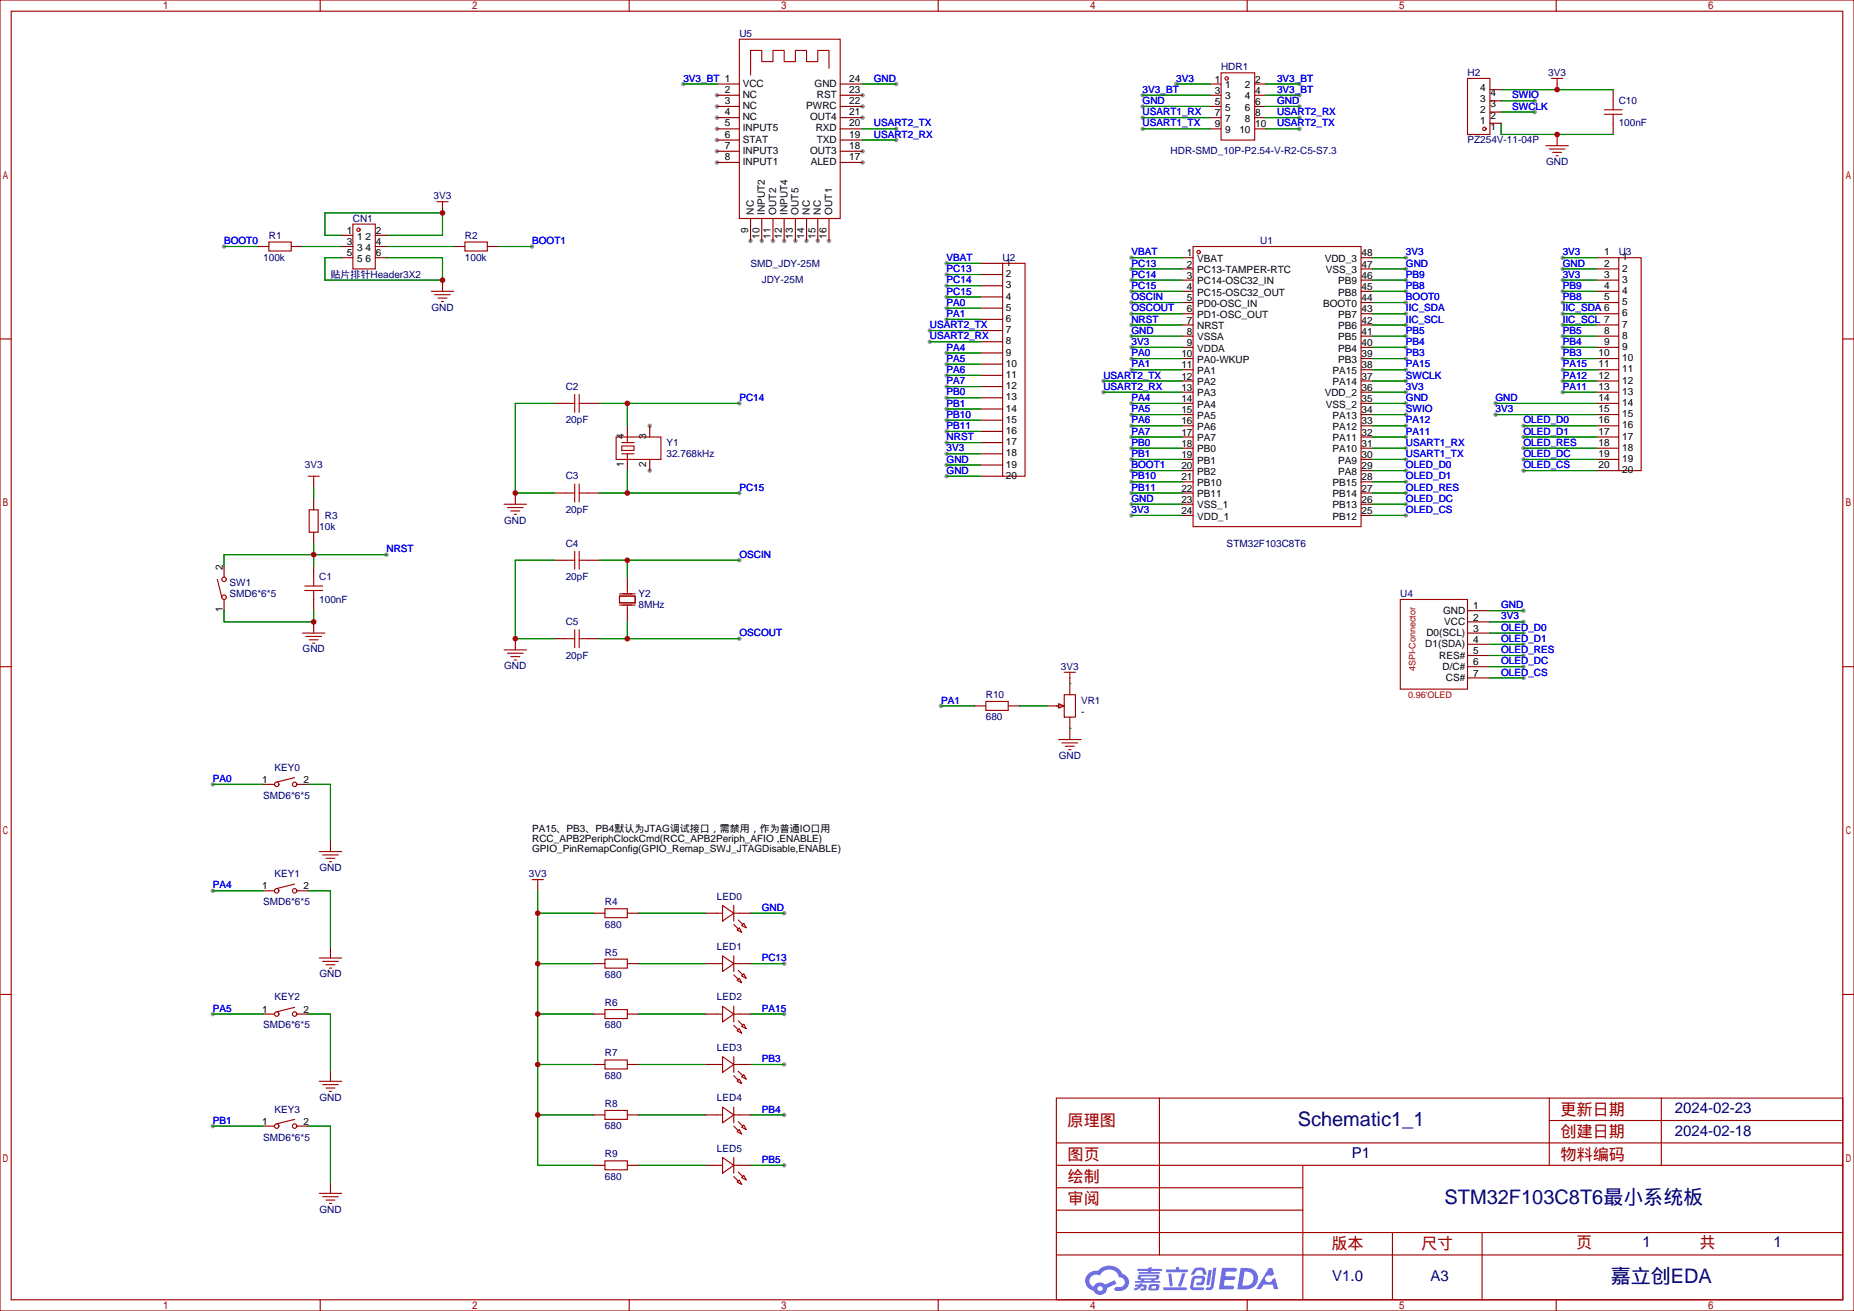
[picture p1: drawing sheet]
<svg xmlns="http://www.w3.org/2000/svg" width="584mm" height="413mm" viewBox="0 0 584 413" stroke-linecap="round" stroke-linejoin="round" font-family="sans-serif">
<g fill="#999">
<circle cx="347.5" cy="123.5" r=".71"/>
<circle cx="356.3" cy="127" r=".71"/>
<circle cx="356.3" cy="130.5" r=".71"/>
<circle cx="356.3" cy="134.1" r=".71"/>
<circle cx="356.3" cy="137.6" r=".71"/>
<circle cx="356.3" cy="141.1" r=".71"/>
<circle cx="356.3" cy="144.6" r=".71"/>
<circle cx="356.3" cy="148.2" r=".71"/>
<circle cx="356.3" cy="151.7" r=".71"/>
<circle cx="356.3" cy="155.2" r=".71"/>
<circle cx="356.3" cy="158.7" r=".71"/>
<circle cx="356.3" cy="162.3" r=".71"/>
<circle cx="442.7" cy="162.3" r=".71"/>
<circle cx="442.7" cy="158.7" r=".71"/>
<circle cx="442.7" cy="155.2" r=".71"/>
<circle cx="442.7" cy="151.7" r=".71"/>
<circle cx="442.7" cy="148.2" r=".71"/>
<circle cx="442.7" cy="144.6" r=".71"/>
<circle cx="442.7" cy="141.1" r=".71"/>
<circle cx="442.7" cy="137.6" r=".71"/>
<circle cx="442.7" cy="134.1" r=".71"/>
<circle cx="442.7" cy="130.5" r=".71"/>
<circle cx="442.7" cy="127" r=".71"/>
<circle cx="442.7" cy="123.5" r=".71"/>
<circle cx="442.7" cy="119.9" r=".71"/>
<circle cx="442.7" cy="116.4" r=".71"/>
<circle cx="442.7" cy="112.9" r=".71"/>
<circle cx="442.7" cy="109.4" r=".71"/>
<circle cx="442.7" cy="105.8" r=".71"/>
<circle cx="442.7" cy="102.3" r=".71"/>
<circle cx="442.7" cy="98.8" r=".71"/>
<circle cx="442.7" cy="95.2" r=".71"/>
<circle cx="442.7" cy="91.7" r=".71"/>
<circle cx="442.7" cy="88.2" r=".71"/>
<circle cx="442.7" cy="84.7" r=".71"/>
<circle cx="442.7" cy="81.1" r=".71"/>
<circle cx="298.1" cy="82.9" r=".71"/>
<circle cx="298.1" cy="86.4" r=".71"/>
<circle cx="298.1" cy="90" r=".71"/>
<circle cx="298.1" cy="93.5" r=".71"/>
<circle cx="298.1" cy="97" r=".71"/>
<circle cx="298.1" cy="100.5" r=".71"/>
<circle cx="292.8" cy="104.1" r=".71"/>
<circle cx="292.8" cy="107.6" r=".71"/>
<circle cx="298.1" cy="111.1" r=".71"/>
<circle cx="298.1" cy="114.7" r=".71"/>
<circle cx="298.1" cy="118.2" r=".71"/>
<circle cx="298.1" cy="121.7" r=".71"/>
<circle cx="356.3" cy="81.1" r=".71"/>
<circle cx="356.3" cy="84.7" r=".71"/>
<circle cx="356.3" cy="88.2" r=".71"/>
<circle cx="356.3" cy="91.7" r=".71"/>
<circle cx="356.3" cy="95.2" r=".71"/>
<circle cx="356.3" cy="98.8" r=".71"/>
<circle cx="356.3" cy="102.3" r=".71"/>
<circle cx="356.3" cy="105.8" r=".71"/>
<circle cx="356.3" cy="109.4" r=".71"/>
<circle cx="356.3" cy="112.9" r=".71"/>
<circle cx="356.3" cy="116.4" r=".71"/>
<circle cx="347.5" cy="119.9" r=".71"/>
<circle cx="298.1" cy="125.2" r=".71"/>
<circle cx="298.1" cy="128.8" r=".71"/>
<circle cx="298.1" cy="132.3" r=".71"/>
<circle cx="298.1" cy="135.8" r=".71"/>
<circle cx="298.1" cy="139.3" r=".71"/>
<circle cx="298.1" cy="142.9" r=".71"/>
<circle cx="298.1" cy="146.4" r=".71"/>
<circle cx="298.1" cy="149.9" r=".71"/>
<circle cx="492.1" cy="81.1" r=".71"/>
<circle cx="492.1" cy="84.7" r=".71"/>
<circle cx="492.1" cy="88.2" r=".71"/>
<circle cx="492.1" cy="91.7" r=".71"/>
<circle cx="492.1" cy="95.2" r=".71"/>
<circle cx="492.1" cy="98.8" r=".71"/>
<circle cx="492.1" cy="102.3" r=".71"/>
<circle cx="492.1" cy="105.8" r=".71"/>
<circle cx="492.1" cy="109.4" r=".71"/>
<circle cx="492.1" cy="112.9" r=".71"/>
<circle cx="492.1" cy="116.4" r=".71"/>
<circle cx="492.1" cy="119.9" r=".71"/>
<circle cx="492.1" cy="123.5" r=".71"/>
<circle cx="471" cy="127" r=".71"/>
<circle cx="471" cy="130.5" r=".71"/>
<circle cx="479.8" cy="134.1" r=".71"/>
<circle cx="479.8" cy="137.6" r=".71"/>
<circle cx="479.8" cy="141.1" r=".71"/>
<circle cx="479.8" cy="144.6" r=".71"/>
<circle cx="479.8" cy="148.2" r=".71"/>
<circle cx="167.6" cy="77.6" r=".71"/>
<circle cx="70.6" cy="77.6" r=".71"/>
<circle cx="121.7" cy="174.6" r=".71"/>
<circle cx="246.9" cy="287.5" r=".71"/>
<circle cx="246.9" cy="303.4" r=".71"/>
<circle cx="232.8" cy="127" r=".71"/>
<circle cx="232.8" cy="155.2" r=".71"/>
<circle cx="232.8" cy="176.4" r=".71"/>
<circle cx="232.8" cy="201.1" r=".71"/>
<circle cx="246.9" cy="319.3" r=".71"/>
<circle cx="246.9" cy="335.1" r=".71"/>
<circle cx="246.9" cy="351" r=".71"/>
<circle cx="246.9" cy="366.9" r=".71"/>
<circle cx="67" cy="246.9" r=".71"/>
<circle cx="67" cy="280.5" r=".71"/>
<circle cx="67" cy="319.3" r=".71"/>
<circle cx="67" cy="354.5" r=".71"/>
<circle cx="479.8" cy="213.4" r=".71"/>
<circle cx="479.8" cy="209.9" r=".71"/>
<circle cx="479.8" cy="206.4" r=".71"/>
<circle cx="479.8" cy="202.8" r=".71"/>
<circle cx="479.8" cy="199.3" r=".71"/>
<circle cx="479.8" cy="195.8" r=".71"/>
<circle cx="479.8" cy="192.3" r=".71"/>
<circle cx="483.3" cy="31.7" r=".71"/>
<circle cx="483.3" cy="35.3" r=".71"/>
<circle cx="215.2" cy="26.5" r=".71"/>
<circle cx="282.2" cy="26.5" r=".71"/>
<circle cx="282.2" cy="40.6" r=".71"/>
<circle cx="282.2" cy="44.1" r=".71"/>
<circle cx="359.8" cy="30" r=".71"/>
<circle cx="359.8" cy="33.5" r=".71"/>
<circle cx="359.8" cy="37" r=".71"/>
<circle cx="359.8" cy="40.6" r=".71"/>
<circle cx="409.2" cy="40.6" r=".71"/>
<circle cx="409.2" cy="37" r=".71"/>
<circle cx="409.2" cy="33.5" r=".71"/>
<circle cx="409.2" cy="30" r=".71"/>
<circle cx="370.4" cy="26.5" r=".71"/>
<circle cx="409.2" cy="26.5" r=".71"/>
<circle cx="296.3" cy="222.2" r=".71"/>
<circle cx="204.6" cy="148.2" r=".71"/>
<circle cx="204.6" cy="134.1" r=".71"/>
<circle cx="225.8" cy="30" r=".71"/>
<circle cx="225.8" cy="33.5" r=".71"/>
<circle cx="225.8" cy="37" r=".71"/>
<circle cx="225.8" cy="40.6" r=".71"/>
<circle cx="225.8" cy="44.1" r=".71"/>
<circle cx="225.8" cy="47.6" r=".71"/>
<circle cx="225.8" cy="51.2" r=".71"/>
<circle cx="236.4" cy="75.8" r=".71"/>
<circle cx="239.9" cy="75.8" r=".71"/>
<circle cx="243.4" cy="75.8" r=".71"/>
<circle cx="246.9" cy="75.8" r=".71"/>
<circle cx="250.5" cy="75.8" r=".71"/>
<circle cx="254" cy="75.8" r=".71"/>
<circle cx="257.5" cy="75.8" r=".71"/>
<circle cx="261.1" cy="75.8" r=".71"/>
<circle cx="271.6" cy="51.2" r=".71"/>
<circle cx="271.6" cy="47.6" r=".71"/>
<circle cx="271.6" cy="37" r=".71"/>
<circle cx="271.6" cy="33.5" r=".71"/>
<circle cx="271.6" cy="30" r=".71"/>
</g>
<g fill="none" stroke="#a10000" stroke-width=".35">
<path d="M0 0h583.8v412.7h-583.8zM3.5 3.5h576.8v405.7h-576.8zM100.8 0v3.5M198.1 0v3.5M295.5 0v3.5M392.8 0v3.5M490.1 0v3.5M0 106.7h3.5M580.3 106.7h3.5M0 209.9h3.5M580.3 209.9h3.5M0 313.1h3.5"/>
<path d="M580.3 313.1h3.5M332.7 345.7h247.6v63.5h-247.6zM332.7 359.8h247.6M365.1 345.7v49.4M487.9 345.7v21.2M487.9 352.8h92.4M523.2 345.7v21.2M332.7 373.9h77.6M332.7 366.9h247.6M410.3 366.9v42.3M332.7 395.1h247.6M332.7 388.1h247.6"/>
<path d="M332.7 381h77.6M438.5 388.1v21.1M466.7 388.1v21.1M100.8 409.2v3.5M198.1 409.2v3.5M295.5 409.2v3.5M392.8 409.2v3.5M490.1 409.2v3.5"/>
</g>
<g fill="#5487ff">
<path d="M384.8 399.2h3.8a.65 .65 0 0 1 .9 .6 .65 .65 0 0 1-.8 .6h-2.6l-.2 1.4h2.6a.63 .63 0 0 1 .5 .8 .63 .63 0 0 1-.9 .4h-2.4l-.3 1.8a4.2 4.2 0 0 1 3.2 .3v.5l-.6 .3h-4.2z"/>
<path d="M399.5 399.2h1.2l.5 2-1 .5a1.17 1.17 0 0 0-1.7 .4 1.17 1.17 0 0 0 .5 1.6 1.17 1.17 0 0 0 1.6-.7l.1-.3 .8-.4 1 3.6h-1.3l-.4-1.4h-2.9l-.8 1.4h-1.5z"/>
<path d="M380.6 399.8h1l-.7 4.5a.5 .5 0 0 1-.5 .4 .5 .5 0 0 1-.5-.5z"/>
<path d="M382.1 399.1h1l-.9 6a1.56 1.56 0 0 1-2.5 .8l.3-.5 1-.1 .2-.3z"/>
<path d="M376.1 399.5l.8-.4h1.5a1.07 1.07 0 0 1 1.2 .7l.4 1.3-.3 .3h-.7l-.4-1.3-.3-.2-1.4 .1-.9 1.4-.9-.1z"/>
<path d="M375.5 402.1l.7-.4 2.4-.1a1 1 0 0 1 .8 1.6 1.23 1.23 0 0 1-1.4 1.4h-.9a.45 .45 0 0 1-.4-.4 .45 .45 0 0 1 .5-.4l1-.1 .3-1.2-2.2 .1-.5 2.6 3 .1a.45 .45 0 0 1 .4 .5 .45 .45 0 0 1-.5 .4h-2.9a1 1 0 0 1-1-1.2z"/>
<path d="M366.4 405.3h7a.45 .45 0 0 1 .4 .5 .45 .45 0 0 1-.5 .4h-6.8l-.2-.2z"/>
<path d="M372.3 400.9h1l-.4 1.2a4.2 4.2 0 0 1-1.4 3l-.5-.4z"/>
<path d="M367.9 400.9h1l.4 3.6a.48 .48 0 0 1-.4 .5 .48 .48 0 0 1-.6-.3z"/>
<path d="M367.2 399.7h3l.4-.8h.7l-.1 .8h2.5a.45 .45 0 0 1 .4 .5 .45 .45 0 0 1-.5 .4h-6.2l-.2-.2z"/>
<path d="M357.5 404.4h1.3l.1-.3h.9l-.1 .3h1.1a1.1 1.1 0 0 1 .2 1.2 1.1 1.1 0 0 1-.9 .7h-1v-.6l1-.1v-.5a.95 .95 0 0 0-1.3 .6l-1.5 .6-.3-.6 1.4-.6h-1z"/>
<path d="M358.2 399.5h3.4l.1-.5h1l-.1 .5h3.1l.3 .4-.3 .2h-3.1l-.1 .4h2.7l.1 .3-.3 .3h-6.3l-.1-.6h2.8l.1-.4h-3.1l-.2-.2z"/>
<path d="M390.7 399.2l-1 6.7h2.3a3.5 3.5 0 0 0 4.2-3.4 3.5 3.5 0 0 0-4.3-3.3zM391.9 400.4a2.24 2.24 0 0 1 2.8 2 2.24 2.24 0 0 1-2.5 2.3l-1 .1z"/>
<path d="M358.6 401.5a.79 .79 0 0 0-.4 1 .79 .79 0 0 0 1 .4l.1 .4h-1.8v.5l7.6 .1 .3-.3-.3-.3h-1.6l.2-.3a1.14 1.14 0 0 0 1.1-.3 1.14 1.14 0 0 0 .2-1.2l-5.9-.2zM359.3 401.9l4.8 .1-.3 .4h-4.4zM360.3 402.9h2.3l-.2 .4h-2z"/>
<path d="M362 404.4l-.4 1.6 .3 .3 2.6-.1 .4-.3 .2-1a.52 .52 0 0 0-.6-.6zM362.7 405h1.3v.6l-1.3 .1z"/>
<path d="M342.8 401a3.1 3.1 0 0 0-.9 3.2 3.1 3.1 0 0 0 2.5 2.2 2.2 2.2 0 0 0 2.4 1.3 2.2 2.2 0 0 0 1.8-2.1l3-1.5-.6-1.1-2.9 1.4a2.29 2.29 0 0 0-3.7 .7 2.03 2.03 0 0 1-1-2.9 2.03 2.03 0 0 1 3-.6 3.2 3.2 0 0 1 3.2-1.9 3.2 3.2 0 0 1 2.8 2.4 1.55 1.55 0 0 1 1.8 1.5 1.55 1.55 0 0 1-1.5 1.6h-1a.63 .63 0 0 0-.8 .5 .63 .63 0 0 0 .6 .8h1.2a2.75 2.75 0 0 0 2.8-2.4 2.75 2.75 0 0 0-2-3.1 4.8 4.8 0 0 0-7.9-.9 3.7 3.7 0 0 0-2.8 .9zM345.7 405.8a.8 .8 0 0 1 1.6 0 .8 .8 0 0 1-1.6 0z"/>
</g>
<g fill="none" stroke="#a10000" stroke-width=".35">
<path d="M84.7 76.2h7v2.8h-7zM111.1 70.6h7.1v14.1h-7.1zM137.6 63.5h3.5M139.3 63.5v1.8M146.4 76.2h7.1v2.8h-7.1zM375.7 77.6h52.9v88.2h-52.9zM135.8 91.7h7.1M136.9 92.8h4.9M137.9 93.8h2.9M139 94.9h.7M315.7 82.9h7.1v67h-7.1zM509.8 81.1h7v67.1h-7z"/>
<path d="M178.2 127h2.8M181 124.2v5.6M182.4 127h2.8M182.4 124.2v5.6M194 137.6h14.1v7h-14.1zM195.8 139.3h3.9M197.6 137.6v1.7M97 149.9h3.5M98.8 149.9v1.8M158.7 158.7h7.1M159.8 159.8h4.9M178.2 155.2h2.8"/>
<path d="M181 152.4v5.6M182.4 152.4v5.6M182.4 155.2h2.8M195.8 140.4h3.9v1.4h-3.9zM195.8 142.9h3.9M197.6 142.9v1.7M97.4 160.5h2.8v7.1h-2.8zM160.9 160.9h2.8M161.9 161.9h.7M178.2 176.4h2.8M181 173.6v5.6M182.4 173.6v5.6"/>
<path d="M182.4 176.4h2.8M68.4 182.4l1.4 5.6M95.2 199.3h7.1M96 185.9h5.6M96 184.5h5.6M98.8 181.7v2.8M98.8 185.9v2.8M181 198.3v5.6M182.4 198.3v5.6M195.1 187.7h4.9v2.1h-4.9zM195.1 187h4.9M195.1 190.5h4.9"/>
<path d="M197.6 185.2v1.4M197.6 190.9v1.4M96.3 200.4h4.9M97.4 201.4h2.8M98.4 202.5h.7M158.7 204.6h7.1M159.8 205.7h4.9M160.9 206.7h2.8M161.9 207.8h.7M178.2 201.1h2.8M182.4 201.1h2.8M335.1 218.7h3.6v7.1h-3.6z"/>
<path d="M335.1 211.7h3.6M336.9 211.7v1.7M332.7 222.2h1.7M333.4 221.5l1.7 .7-1.7 .8zM92.8 244.8l-5.7 1.4M92.8 278.3l-5.7 1.5M100.5 268.1h7.1M101.6 269.2h4.9M102.7 270.2h2.8M103.7 271.3h.7M167.6 276.9h3.5M169.3 276.9v1.8"/>
<path d="M190.5 286.1h7.1v2.8h-7.1zM225.8 287.5h1.7M227.5 285l3.6 2.5-3.6 2.5zM231.1 285v5M231.1 287.5h1.7M231.1 291l1.4 1.5M232.1 292.8l.7-.7 .7 1.4zM232.5 289.6l1.4 1.4M233.5 291.4l.7-.7 .7 1.4zM92.8 317.1l-5.7 1.5M100.5 301.6h7.1M101.6 302.7h4.9"/>
<path d="M102.7 303.7h2.8M103.7 304.8h.7M190.5 302h7.1v2.8h-7.1zM190.5 317.9h7.1v2.8h-7.1zM225.8 303.4h1.7M225.8 319.3h1.7M227.5 300.9l3.6 2.5-3.6 2.5zM227.5 316.8l3.6 2.5-3.6 2.4zM231.1 300.9v5M231.1 316.8v4.9M231.1 303.4h1.7M231.1 306.9l1.4 1.4"/>
<path d="M231.1 319.3h1.7M232.1 308.7l.7-.7 .7 1.4zM232.5 305.5l1.4 1.4M233.5 307.3l.7-.7 .7 1.4zM190.5 333.7h7.1v2.8h-7.1zM225.8 335.1h1.7M227.5 332.7l3.6 2.4-3.6 2.5zM231.1 332.7v4.9M231.1 322.8l1.4 1.4M231.1 335.1h1.7M231.1 338.7l1.4 1.4M232.1 324.6l.7-.8 .7 1.5z"/>
<path d="M232.5 321.4l1.4 1.4M232.5 337.3l1.4 1.4M233.5 323.1l.7-.7 .7 1.4zM233.5 339l.7-.7 .7 1.4zM92.8 352.4l-5.7 1.4M100.5 340.4h7.1M101.6 341.5h4.9M102.7 342.5h2.8M103.7 343.6h.7M190.5 349.6h7.1v2.8h-7.1zM225.8 351h1.7M227.5 348.5l3.6 2.5-3.6 2.5z"/>
<path d="M231.1 348.5v5M231.1 351h1.7M231.1 354.5l1.4 1.5M232.1 340.4l.7-.7 .7 1.4zM232.1 356.3l.7-.7 .7 1.4zM232.5 353.1l1.4 1.4M233.5 354.9l.7-.7 .7 1.4zM100.5 375.7h7.1M101.6 376.8h4.9M102.7 377.8h2.8M103.7 378.9h.7M190.5 365.5h7.1v2.8h-7.1z"/>
<path d="M225.8 366.9h1.7M227.5 364.4l3.6 2.5-3.6 2.5zM231.1 364.4v5M231.1 366.9h1.7M231.1 370.4l1.4 1.4M232.1 372.2l.7-.7 .7 1.4zM232.5 369l1.4 1.4M234.2 370.1l.7 1.4-1.4-.7z"/>
<circle cx="112.9" cy="72.3" r=".53"/>
<circle cx="377.5" cy="79.4" r=".53"/>
<circle cx="70.6" cy="182.4" r=".71"/>
<circle cx="70.6" cy="188" r=".71"/>
<circle cx="87.1" cy="246.9" r=".71"/>
<circle cx="92.8" cy="246.9" r=".71"/>
<circle cx="87.1" cy="280.5" r=".71"/>
<circle cx="92.8" cy="280.5" r=".71"/>
<circle cx="87.1" cy="319.3" r=".71"/>
<circle cx="92.8" cy="319.3" r=".71"/>
<circle cx="87.1" cy="354.5" r=".71"/>
<circle cx="92.8" cy="354.5" r=".71"/>
</g>
<g fill="none" stroke="#870000" stroke-width=".35">
<path d="M81.1 77.6h3.6M91.7 77.6h3.5M107.6 77.6h3.5M107.6 74.1h3.5M118.2 77.6h3.5M118.2 74.1h3.5M139.3 65.3v1.7M142.9 77.6h3.5M153.5 77.6h3.5M107.6 81.1h3.5M118.2 81.1h3.5M139.3 88.2v3.5"/>
<path d="M308.7 82.9h7M308.7 86.4h7M308.7 90h7M308.7 93.5h7M308.7 97h7M372.2 81.1h3.5M372.2 84.7h3.5M372.2 88.2h3.5M372.2 91.7h3.5M372.2 95.2h3.5M372.2 98.8h3.5M428.6 81.1h3.6"/>
<path d="M428.6 84.7h3.6M428.6 88.2h3.6M428.6 91.7h3.6M428.6 95.2h3.6M428.6 98.8h3.6M502.7 81.1h7.1M502.7 84.7h7.1M502.7 88.2h7.1M502.7 91.7h7.1M502.7 95.2h7.1M502.7 98.8h7.1M308.7 100.5h7"/>
<path d="M308.7 104.1h7M308.7 107.6h7M308.7 111.1h7M308.7 114.7h7M308.7 118.2h7M372.2 102.3h3.5M372.2 105.8h3.5M372.2 109.4h3.5M372.2 112.9h3.5M372.2 116.4h3.5M372.2 119.9h3.5M428.6 102.3h3.6"/>
<path d="M428.6 105.8h3.6M428.6 109.4h3.6M428.6 112.9h3.6M428.6 116.4h3.6M428.6 119.9h3.6M502.7 102.3h7.1M502.7 105.8h7.1M502.7 109.4h7.1M502.7 112.9h7.1M502.7 116.4h7.1M502.7 119.9h7.1M174.6 127h3.6"/>
<path d="M185.2 127h3.5M197.6 134.1v3.5M204.6 134.1v3.5M308.7 121.7h7M308.7 125.2h7M308.7 128.8h7M308.7 132.3h7M308.7 135.8h7M308.7 139.3h7M372.2 123.5h3.5M372.2 127h3.5M372.2 130.5h3.5"/>
<path d="M372.2 134.1h3.5M372.2 137.6h3.5M428.6 123.5h3.6M428.6 127h3.6M428.6 130.5h3.6M428.6 134.1h3.6M428.6 137.6h3.6M502.7 123.5h7.1M502.7 127h7.1M502.7 130.5h7.1M502.7 134.1h7.1M502.7 137.6h7.1"/>
<path d="M98.8 151.7v1.8M98.8 157v3.5M162.3 155.2v3.5M174.6 155.2h3.6M185.2 155.2h3.5M197.6 144.6v3.6M204.6 144.6v3.6M308.7 142.9h7M308.7 146.4h7M308.7 149.9h7M372.2 141.1h3.5M372.2 144.6h3.5"/>
<path d="M372.2 148.2h3.5M372.2 151.7h3.5M372.2 155.2h3.5M372.2 158.7h3.5M428.6 141.1h3.6M428.6 144.6h3.6M428.6 148.2h3.6M428.6 151.7h3.6M428.6 155.2h3.6M428.6 158.7h3.6M502.7 141.1h7.1M502.7 144.6h7.1"/>
<path d="M502.7 148.2h7.1M70.6 178.2v3.5M98.8 167.6v3.5M98.8 178.2v3.5M174.6 176.4h3.6M185.2 176.4h3.5M372.2 162.3h3.5M428.6 162.3h3.6M70.6 188.7v3.6M98.8 188.7v3.6M98.8 195.8v3.5M197.6 181.7v3.5"/>
<path d="M197.6 192.3v3.5M162.3 201.1v3.5M174.6 201.1h3.6M185.2 201.1h3.5M336.9 213.4v5.3M329.8 222.2h3.6M336.9 225.8v3.5M82.9 246.9h3.5M93.5 246.9h3.5M104.1 264.6v3.5M169.3 278.7v1.8M82.9 280.5h3.5"/>
<path d="M93.5 280.5h3.5M104.1 298.1v3.5M187 287.5h3.5M197.6 287.5h3.5M222.2 287.5h3.6M232.8 287.5h3.6M82.9 319.3h3.5M93.5 319.3h3.5M187 319.3h3.5M187 303.4h3.5M197.6 319.3h3.5M197.6 303.4h3.5"/>
<path d="M222.2 319.3h3.6M222.2 303.4h3.6M232.8 319.3h3.6M232.8 303.4h3.6M104.1 336.9v3.5M187 335.1h3.5M197.6 335.1h3.5M222.2 335.1h3.6M232.8 335.1h3.6M82.9 354.5h3.5M93.5 354.5h3.5M187 351h3.5"/>
<path d="M197.6 351h3.5M222.2 351h3.6M232.8 351h3.6M104.1 372.2v3.5M187 366.9h3.5M197.6 366.9h3.5M222.2 366.9h3.6M232.8 366.9h3.6"/>
</g>
<g fill="none" stroke="#008700" stroke-width=".35">
<path d="M70.6 77.6h10.5M95.2 77.6h12.4M107.6 74.1h-5.3v-7.1h37v7.1h-17.6M121.7 77.6h21.2M157 77.6h10.6M107.6 81.1h-5.3v7.1h37v-7.1h-17.6M298.1 82.9h10.6M298.1 86.4h10.6M298.1 90h10.6M298.1 93.5h10.6M298.1 97h10.6M356.3 98.8h15.9"/>
<path d="M356.3 95.2h15.9M356.3 91.7h15.9M356.3 88.2h15.9M356.3 84.7h15.9M356.3 81.1h15.9M432.2 98.8h10.5M432.2 95.2h10.5M432.2 91.7h10.5M432.2 88.2h10.5M432.2 84.7h10.5M432.2 81.1h10.5M492.1 98.8h10.6"/>
<path d="M492.1 95.2h10.6M492.1 91.7h10.6M492.1 88.2h10.6M492.1 84.7h10.6M492.1 81.1h10.6M292.8 104.1h15.9M292.8 107.6h15.9M298.1 100.5h10.6M298.1 111.1h10.6M298.1 114.7h10.6M298.1 118.2h10.6M347.5 119.9h24.7"/>
<path d="M356.3 116.4h15.9M356.3 112.9h15.9M356.3 109.4h15.9M356.3 105.8h15.9M356.3 102.3h15.9M432.2 119.9h10.5M432.2 116.4h10.5M432.2 112.9h10.5M432.2 109.4h10.5M432.2 105.8h10.5M432.2 102.3h10.5M492.1 119.9h10.6"/>
<path d="M492.1 116.4h10.6M492.1 112.9h10.6M492.1 109.4h10.6M492.1 105.8h10.6M492.1 102.3h10.6M174.6 127h-12.3v28.2h12.3M188.7 127h44.1M197.6 127v7.1M298.1 121.7h10.6M298.1 125.2h10.6M298.1 128.8h10.6M298.1 132.3h10.6"/>
<path d="M298.1 135.8h10.6M298.1 139.3h10.6M347.5 123.5h24.7M356.3 127h15.9M356.3 130.5h15.9M356.3 134.1h15.9M356.3 137.6h15.9M432.2 123.5h10.5M432.2 127h10.5M432.2 130.5h10.5M432.2 134.1h10.5M432.2 137.6h10.5"/>
<path d="M471 127h31.7M471 130.5h31.7M479.8 134.1h22.9M479.8 137.6h22.9M492.1 123.5h10.6M98.8 153.5v3.5M188.7 155.2h44.1M197.6 148.2v7M298.1 142.9h10.6M298.1 146.4h10.6M298.1 149.9h10.6M356.3 141.1h15.9"/>
<path d="M356.3 144.6h15.9M356.3 148.2h15.9M356.3 151.7h15.9M356.3 155.2h15.9M356.3 158.7h15.9M432.2 141.1h10.5M432.2 144.6h10.5M432.2 148.2h10.5M432.2 151.7h10.5M432.2 155.2h10.5M432.2 158.7h10.5M479.8 141.1h22.9"/>
<path d="M479.8 144.6h22.9M479.8 148.2h22.9M98.8 171.1v7.1M121.7 174.6h-51.1v3.6M174.6 176.4h-12.3v24.7h12.3M188.7 176.4h44.1M197.6 176.4v5.3M356.3 162.3h15.9M432.2 162.3h10.5M70.6 192.3v3.5h28.2v-3.5M197.6 195.8v5.3M188.7 201.1h44.1"/>
<path d="M67 246.9h15.9M97 246.9h7.1v17.7M67 280.5h15.9M97 280.5h7.1v17.6M169.3 287.5h17.7M169.3 280.5v86.4h17.7M201.1 287.5h21.1M236.4 287.5h10.5M67 319.3h15.9M97 319.3h7.1v17.6M169.3 303.4h17.7M169.3 319.3h17.7"/>
<path d="M201.1 303.4h21.1M201.1 319.3h21.1M236.4 303.4h10.5M236.4 319.3h10.5M169.3 335.1h17.7M201.1 335.1h21.1M236.4 335.1h10.5M67 354.5h15.9M97 354.5h7.1v17.7M169.3 351h17.7M201.1 351h21.1M236.4 351h10.5"/>
<path d="M201.1 366.9h21.1M236.4 366.9h10.5"/>
</g>
<circle cx="336.9" cy="215.2" r=".18" fill="#008700"/>
<path d="M333.4 232.8h7M334.4 233.9h5M335.5 234.9h2.8M336.5 236h.8" fill="none" stroke="#a10000" stroke-width=".35"/>
<path d="M336.9 229.3v3.5" fill="none" stroke="#870000" stroke-width=".35"/>
<circle cx="336.9" cy="229.3" r=".18" fill="#008700"/>
<g fill="none" stroke="#a10000" stroke-width=".35">
<path d="M232.8 12.3h31.8v56.5h-31.8zM261.1 21.5v-5.6h-3.6v3.5h-3.5v-3.5h-3.5v3.5h-3.6v-3.5h-3.5v3.5h-3.5v-3.5h-3.5v7.7M384.5 22.9h10.6v21.2h-10.6zM462.1 24.7h7.1v17.6h-7.1zM488.6 24.7h3.5M490.4 24.7v1.8M505.2 36h5.6M505.2 34.6h5.6M508 31.8v2.8M508 36v2.8M486.8 45.9h7.1M487.9 46.9h4.9"/>
<path d="M488.9 48h2.9M490 49h.7M441 188.7h21.1v28.3h-21.1zM310.4 220.8h7.1v2.9h-7.1z"/>
<circle cx="386.3" cy="24.7" r=".53"/>
<circle cx="467.4" cy="40.6" r=".53"/>
</g>
<g fill="none" stroke="#870000" stroke-width=".35">
<path d="M225.8 26.5h7M225.8 30h7M225.8 33.5h7M225.8 37h7M264.6 26.5h7M264.6 30h7M264.6 33.5h7M264.6 37h7M381 26.5h3.5M381 30h3.5M381 33.5h3.5M381 37h3.5"/>
<path d="M395.1 26.5h3.5M395.1 30h3.5M395.1 33.5h3.5M395.1 37h3.5M469.2 38.8h3.5M469.2 35.3h3.5M469.2 31.8h3.5M469.2 28.2h3.5M490.4 26.5v1.7M508 28.2v3.6M508 38.8v3.5M225.8 40.6h7"/>
<path d="M225.8 44.1h7M225.8 47.6h7M225.8 51.2h7M264.6 40.6h7M264.6 44.1h7M264.6 47.6h7M264.6 51.2h7M381 40.6h3.5M395.1 40.6h3.5M490.4 42.3v3.6M236.4 68.8v7M239.9 68.8v7"/>
<path d="M243.4 68.8v7M246.9 68.8v7M250.5 68.8v7M254 68.8v7M257.5 68.8v7M261.1 68.8v7M462.1 199.3h7.1M462.1 195.8h7.1M462.1 192.3h7.1M462.1 213.4h7.1M462.1 209.9h7.1M462.1 206.4h7.1"/>
<path d="M462.1 202.8h7.1M306.9 222.2h3.5M317.5 222.2h3.5"/>
</g>
<g fill="none" stroke="#008700" stroke-width=".35">
<path d="M215.2 26.5h10.6M271.6 26.5h10.6M359.8 30h21.2M359.8 33.5h21.2M359.8 37h21.2M370.4 26.5h10.6M398.6 26.5h10.6M398.6 30h10.6M398.6 33.5h10.6M398.6 37h10.6M472.7 28.2h35.3M472.7 38.8v3.5h35.3"/>
<path d="M472.7 31.8h10.6M472.7 35.3h10.6M271.6 40.6h10.6M271.6 44.1h10.6M359.8 40.6h21.2M398.6 40.6h10.6M469.2 199.3h10.6M469.2 195.8h10.6M469.2 192.3h10.6M469.2 213.4h10.6M469.2 209.9h10.6M469.2 206.4h10.6"/>
<path d="M469.2 202.8h10.6M296.3 222.2h10.6M321 222.2h8.8"/>
</g>
<g fill="#c00">
<circle cx="139.3" cy="67" r=".88"/>
<circle cx="139.3" cy="88.2" r=".88"/>
<circle cx="98.8" cy="195.8" r=".88"/>
<circle cx="98.8" cy="174.6" r=".88"/>
<circle cx="169.3" cy="287.5" r=".88"/>
<circle cx="169.3" cy="303.4" r=".88"/>
<circle cx="169.3" cy="319.3" r=".88"/>
<circle cx="169.3" cy="335.1" r=".88"/>
<circle cx="169.3" cy="351" r=".88"/>
<circle cx="197.6" cy="127" r=".88"/>
<circle cx="197.6" cy="155.2" r=".88"/>
<circle cx="197.6" cy="176.4" r=".88"/>
<circle cx="197.6" cy="201.1" r=".88"/>
<circle cx="162.3" cy="155.2" r=".88"/>
<circle cx="162.3" cy="201.1" r=".88"/>
<circle cx="490.4" cy="28.2" r=".88"/>
<circle cx="490.4" cy="42.3" r=".88"/>
</g>
<g font-size="6.3" fill="#000080">
<text x="408.7" y="354.4">Schematic1_1</text>
<text x="454.9" y="379.1">STM32F103C8T6最小系统板</text>
<text x="507.2" y="403.8">嘉立创EDA</text>
</g>
<g font-size="5.1" fill="#a00000">
<text x="491.4" y="351">更新日期</text>
<text x="336.2" y="354.5">原理图</text>
<text x="491.4" y="358">创建日期</text>
<text x="336.2" y="365.1">图页</text>
<text x="491.4" y="365.1">物料编码</text>
<text x="336.2" y="372.1">绘制</text>
<text x="336.2" y="379.2">审阅</text>
<text x="419.3" y="393.3">版本</text>
<text x="447.5" y="393.3">尺寸</text>
<text x="496.4" y="393">页</text>
<text x="535.2" y="393">共</text>
</g>
<g font-size="4.7" fill="#000080">
<text x="527.4" y="350.5">2024-02-23</text>
<text x="527.4" y="357.5">2024-02-18</text>
<text x="425.7" y="364.6">P1</text>
<text x="517.3" y="392.5">1</text>
<text x="558.5" y="392.5">1</text>
<text x="419.5" y="403.4">V1.0</text>
<text x="450.4" y="403.4">A3</text>
</g>
<g font-size="3.1" fill="#000080">
<text x="232.8" y="11.6">U5</text>
<text x="384.5" y="22.2">HDR1</text>
<text x="462.1" y="23.9">H2</text>
<text x="487.6" y="23.9">3V3</text>
<text x="509.8" y="32.8">C10</text>
<text x="509.8" y="39.8">100nF</text>
<text x="462.1" y="45.1">PZ254V-11-04P</text>
<text x="368.7" y="48.6">HDR-SMD_10P-P2.54-V-R2-C5-S7.3</text>
<text x="486.9" y="52">GND</text>
<text x="136.5" y="62.7">3V3</text>
<text x="111.1" y="69.8">CN1</text>
<text x="84.7" y="75.1">R1</text>
<text x="146.4" y="75.1">R2</text>
<text x="396.9" y="76.9">U1</text>
<text x="82.9" y="82.1">100k</text>
<text x="146.4" y="82.1">100k</text>
<text x="236.4" y="83.9">SMD_JDY-25M</text>
<text x="315.7" y="82.1">U2</text>
<text x="509.8" y="80.4">U3</text>
<text x="104.1" y="87.4">贴片排针Header3X2</text>
<text x="239.9" y="89.2">JDY-25M</text>
<text x="135.8" y="97.8">GND</text>
<text x="178.2" y="122.7">C2</text>
<text x="178.2" y="133.3">20pF</text>
<text x="209.9" y="140.4">Y1</text>
<text x="209.9" y="143.9">32.768kHz</text>
<text x="96" y="147.4">3V3</text>
<text x="178.2" y="150.9">C3</text>
<text x="178.2" y="161.5">20pF</text>
<text x="100.5" y="166.8">10k</text>
<text x="102.3" y="163.3">R3</text>
<text x="158.8" y="164.9">GND</text>
<text x="178.2" y="172.1">C4</text>
<text x="386.3" y="172.1">STM32F103C8T6</text>
<text x="72.3" y="184.5">SW1</text>
<text x="100.5" y="182.7">C1</text>
<text x="178.2" y="182.7">20pF</text>
<text x="72.3" y="188">SMD6*6*5</text>
<text x="100.5" y="189.7">100nF</text>
<text x="201.1" y="188">Y2</text>
<text x="201.1" y="191.5">8MHz</text>
<text x="441" y="188">U4</text>
<text x="178.2" y="196.8">C5</text>
<text x="95.3" y="205.4">GND</text>
<text x="178.2" y="207.4">20pF</text>
<text x="158.8" y="210.7">GND</text>
<text x="334.1" y="210.9">3V3</text>
<text x="310.4" y="219.7">R10</text>
<text x="340.4" y="221.5">VR1</text>
<text x="310.4" y="226.8">680</text>
<text x="340.4" y="225">-</text>
<text x="333.4" y="238.9">GND</text>
<text x="86.4" y="242.7">KEY0</text>
<text x="82.9" y="251.5">SMD6*6*5</text>
<text x="100.6" y="274.2">GND</text>
<text x="86.4" y="276.2">KEY1</text>
<text x="166.5" y="276.2">3V3</text>
<text x="82.9" y="285">SMD6*6*5</text>
<text x="190.5" y="285">R4</text>
<text x="225.8" y="283.2">LED0</text>
<text x="190.5" y="292.1">680</text>
<text x="225.8" y="299.1">LED1</text>
<text x="190.5" y="300.9">R5</text>
<text x="100.6" y="307.7">GND</text>
<text x="190.5" y="307.9">680</text>
<text x="86.4" y="315">KEY2</text>
<text x="190.5" y="316.7">R6</text>
<text x="225.8" y="315">LED2</text>
<text x="82.9" y="323.8">SMD6*6*5</text>
<text x="190.5" y="323.8">680</text>
<text x="190.5" y="332.6">R7</text>
<text x="225.8" y="330.9">LED3</text>
<text x="190.5" y="339.7">680</text>
<text x="100.6" y="346.5">GND</text>
<text x="225.8" y="346.7">LED4</text>
<text x="86.4" y="350.3">KEY3</text>
<text x="190.5" y="348.5">R8</text>
<text x="82.9" y="359.1">SMD6*6*5</text>
<text x="190.5" y="355.6">680</text>
<text x="190.5" y="364.4">R9</text>
<text x="225.8" y="362.6">LED5</text>
<text x="190.5" y="371.4">680</text>
<text x="100.6" y="381.8">GND</text>
</g>
<g font-size="3.1" fill="#00f">
<text x="215.2" y="25.7">3V3_BT 1</text>
<text x="275.2" y="25.7">GND</text>
<text x="359.8" y="29.2">3V3_BT</text>
<text x="370.4" y="25.7">3V3</text>
<text x="402.2" y="29.2">3V3_BT</text>
<text x="402.2" y="25.7">3V3_BT</text>
<text x="359.8" y="32.8">GND</text>
<text x="402.2" y="32.8">GND</text>
<text x="476.2" y="31">SWIO</text>
<text x="476.2" y="34.5">SWCLK</text>
<text x="275.2" y="39.8">USART2_TX</text>
<text x="359.8" y="36.3">USART1_RX</text>
<text x="359.8" y="39.8">USART1_TX</text>
<text x="402.2" y="39.8">USART2_TX</text>
<text x="402.2" y="36.3">USART2_RX</text>
<text x="275.2" y="43.3">USART2_RX</text>
<text x="70.6" y="76.9">BOOT0</text>
<text x="167.6" y="76.9">BOOT1</text>
<text x="298.1" y="82.1">VBAT</text>
<text x="356.3" y="80.4">VBAT</text>
<text x="356.3" y="83.9">PC13</text>
<text x="442.7" y="83.9">GND</text>
<text x="442.7" y="80.4">3V3</text>
<text x="492.1" y="80.4">3V3</text>
<text x="492.1" y="83.9">GND</text>
<text x="298.1" y="85.7">PC13</text>
<text x="298.1" y="89.2">PC14</text>
<text x="356.3" y="87.4">PC14</text>
<text x="442.7" y="87.4">PB9</text>
<text x="492.1" y="87.4">3V3</text>
<text x="298.1" y="92.7">PC15</text>
<text x="356.3" y="91">PC15</text>
<text x="356.3" y="94.5">OSCIN</text>
<text x="442.7" y="94.5">BOOT0</text>
<text x="442.7" y="91">PB8</text>
<text x="492.1" y="91">PB9</text>
<text x="492.1" y="94.5">PB8</text>
<text x="298.1" y="96.3">PA0</text>
<text x="298.1" y="99.8">PA1</text>
<text x="356.3" y="98">OSCOUT</text>
<text x="356.3" y="101.6">NRST</text>
<text x="442.7" y="101.6">IIC_SCL</text>
<text x="442.7" y="98">IIC_SDA</text>
<text x="492.1" y="98">IIC_SDA 6</text>
<text x="492.1" y="101.6">IIC_SCL 7</text>
<text x="292.8" y="103.3">USART2_TX</text>
<text x="292.8" y="106.8">USART2_RX</text>
<text x="356.3" y="105.1">GND</text>
<text x="442.7" y="105.1">PB5</text>
<text x="492.1" y="105.1">PB5</text>
<text x="298.1" y="110.4">PA4</text>
<text x="298.1" y="113.9">PA5</text>
<text x="356.3" y="108.6">3V3</text>
<text x="356.3" y="112.1">PA0</text>
<text x="442.7" y="112.1">PB3</text>
<text x="442.7" y="108.6">PB4</text>
<text x="492.1" y="108.6">PB4</text>
<text x="492.1" y="112.1">PB3</text>
<text x="298.1" y="117.4">PA6</text>
<text x="347.5" y="119.2">USART2_TX</text>
<text x="356.3" y="115.7">PA1</text>
<text x="442.7" y="119.2">SWCLK</text>
<text x="442.7" y="115.7">PA15</text>
<text x="492.1" y="115.7">PA15</text>
<text x="492.1" y="119.2">PA12</text>
<text x="298.1" y="121">PA7</text>
<text x="298.1" y="124.5">PB0</text>
<text x="347.5" y="122.7">USART2_RX</text>
<text x="442.7" y="122.7">3V3</text>
<text x="492.1" y="122.7">PA11</text>
<text x="232.8" y="126.2">PC14</text>
<text x="298.1" y="128">PB1</text>
<text x="298.1" y="131.5">PB10</text>
<text x="356.3" y="126.2">PA4</text>
<text x="356.3" y="129.8">PA5</text>
<text x="442.7" y="129.8">SWIO</text>
<text x="442.7" y="126.2">GND</text>
<text x="471" y="126.2">GND</text>
<text x="471" y="129.8">3V3</text>
<text x="298.1" y="135.1">PB11</text>
<text x="356.3" y="133.3">PA6</text>
<text x="356.3" y="136.8">PA7</text>
<text x="442.7" y="136.8">PA11</text>
<text x="442.7" y="133.3">PA12</text>
<text x="479.8" y="133.3">OLED_D0</text>
<text x="479.8" y="136.8">OLED_D1</text>
<text x="298.1" y="138.6">NRST</text>
<text x="298.1" y="142.1">3V3</text>
<text x="356.3" y="140.4">PB0</text>
<text x="356.3" y="143.9">PB1</text>
<text x="442.7" y="143.9">USART1_TX</text>
<text x="442.7" y="140.4">USART1_RX</text>
<text x="479.8" y="140.4">OLED_RES</text>
<text x="479.8" y="143.9">OLED_DC</text>
<text x="298.1" y="145.6">GND</text>
<text x="298.1" y="149.2">GND</text>
<text x="356.3" y="147.4">BOOT1</text>
<text x="442.7" y="147.4">OLED_D0</text>
<text x="479.8" y="147.4">OLED_CS</text>
<text x="232.8" y="154.5">PC15</text>
<text x="356.3" y="150.9">PB10</text>
<text x="356.3" y="154.5">PB11</text>
<text x="442.7" y="154.5">OLED_RES</text>
<text x="442.7" y="150.9">OLED_D1</text>
<text x="356.3" y="158">GND</text>
<text x="356.3" y="161.5">3V3</text>
<text x="442.7" y="161.5">OLED_CS</text>
<text x="442.7" y="158">OLED_DC</text>
<text x="121.7" y="173.9">NRST</text>
<text x="232.8" y="175.6">OSCIN</text>
<text x="472.7" y="191.5">GND</text>
<text x="472.7" y="195">3V3</text>
<text x="232.8" y="200.3">OSCOUT</text>
<text x="472.7" y="202.1">OLED_D1</text>
<text x="472.7" y="198.6">OLED_D0</text>
<text x="472.7" y="209.1">OLED_DC</text>
<text x="472.7" y="205.6">OLED_RES</text>
<text x="472.7" y="212.7">OLED_CS</text>
<text x="296.3" y="221.5">PA1</text>
<text x="67" y="246.2">PA0</text>
<text x="67" y="279.7">PA4</text>
<text x="239.9" y="286.8">GND</text>
<text x="239.9" y="302.6">PC13</text>
<text x="67" y="318.5">PA5</text>
<text x="239.9" y="318.5">PA15</text>
<text x="239.9" y="334.4">PB3</text>
<text x="67" y="353.8">PB1</text>
<text x="239.9" y="350.3">PB4</text>
<text x="239.9" y="366.1">PB5</text>
</g>
<g font-size="3.1">
<text x="228.3" y="29.2">2</text>
<text x="233.9" y="27.3">VCC</text>
<text x="256.5" y="27.3">GND</text>
<text x="267.4" y="29.2">23</text>
<text x="267.4" y="25.7">24</text>
<text x="382.6" y="26">1</text>
<text x="382.6" y="29.6">3</text>
<text x="385.8" y="27.8">1</text>
<text x="392.1" y="27.8">2</text>
<text x="395.3" y="29.6">4</text>
<text x="395.3" y="26">2</text>
<text x="466.1" y="28.5">4</text>
<text x="228.3" y="32.8">3</text>
<text x="233.9" y="30.8">NC</text>
<text x="233.9" y="34.3">NC</text>
<text x="253.9" y="34.3">PWRC</text>
<text x="257.2" y="30.8">RST</text>
<text x="267.4" y="32.8">22</text>
<text x="382.6" y="33.1">5</text>
<text x="385.8" y="31.3">3</text>
<text x="385.8" y="34.8">5</text>
<text x="392.1" y="34.8">6</text>
<text x="392.1" y="31.3">4</text>
<text x="395.3" y="33.1">6</text>
<text x="466.1" y="35.6">2</text>
<text x="466.1" y="32.1">3</text>
<text x="469.4" y="33.8">3</text>
<text x="469.4" y="30.3">4</text>
<text x="228.3" y="36.3">4</text>
<text x="228.3" y="39.8">5</text>
<text x="233.9" y="37.9">NC</text>
<text x="233.9" y="41.4">INPUT5</text>
<text x="255.1" y="37.9">OUT4</text>
<text x="256.9" y="41.4">RXD</text>
<text x="267.4" y="39.8">20</text>
<text x="267.4" y="36.3">21</text>
<text x="382.6" y="36.6">7</text>
<text x="382.6" y="40.1">9</text>
<text x="385.8" y="38.4">7</text>
<text x="385.8" y="41.9">9</text>
<text x="390.3" y="41.9">10</text>
<text x="392.1" y="38.4">8</text>
<text x="395.3" y="40.1">10</text>
<text x="395.3" y="36.6">8</text>
<text x="466.1" y="39.1">1</text>
<text x="469.4" y="40.9">1</text>
<text x="469.4" y="37.4">2</text>
<text x="228.3" y="43.3">6</text>
<text x="228.3" y="46.9">7</text>
<text x="233.9" y="44.9">STAT</text>
<text x="257.2" y="44.9">TXD</text>
<text x="267.4" y="46.9">18</text>
<text x="267.4" y="43.3">19</text>
<text x="228.3" y="50.4">8</text>
<text x="233.9" y="48.4">INPUT3</text>
<text x="233.9" y="52">INPUT1</text>
<text x="255.1" y="48.4">OUT3</text>
<text x="255.3" y="52">ALED</text>
<text x="267.4" y="50.4">17</text>
<text x="237.4" y="67.5" transform="rotate(-90 237.4 67.5)">NC</text>
<text x="240.9" y="67.5" transform="rotate(-90 240.9 67.5)">INPUT2</text>
<text x="244.4" y="67.5" transform="rotate(-90 244.4 67.5)">OUT2</text>
<text x="248" y="67.5" transform="rotate(-90 248 67.5)">INPUT4</text>
<text x="251.5" y="67.5" transform="rotate(-90 251.5 67.5)">OUT5</text>
<text x="255" y="67.5" transform="rotate(-90 255 67.5)">NC</text>
<text x="258.5" y="67.5" transform="rotate(-90 258.5 67.5)">NC</text>
<text x="262.1" y="67.5" transform="rotate(-90 262.1 67.5)">OUT1</text>
<text x="109.2" y="73.6">1</text>
<text x="109.2" y="77.2">3</text>
<text x="112.4" y="75.4">1</text>
<text x="115.1" y="75.4">2</text>
<text x="118.4" y="77.2">4</text>
<text x="118.4" y="73.6">2</text>
<text x="235.6" y="73.4" transform="rotate(-90 235.6 73.4)">9</text>
<text x="239.1" y="75.1" transform="rotate(-90 239.1 75.1)">10</text>
<text x="242.7" y="75.1" transform="rotate(-90 242.7 75.1)">11</text>
<text x="246.2" y="75.1" transform="rotate(-90 246.2 75.1)">12</text>
<text x="249.7" y="75.1" transform="rotate(-90 249.7 75.1)">13</text>
<text x="253.2" y="75.1" transform="rotate(-90 253.2 75.1)">14</text>
<text x="256.8" y="75.1" transform="rotate(-90 256.8 75.1)">15</text>
<text x="260.3" y="75.1" transform="rotate(-90 260.3 75.1)">16</text>
<text x="109.2" y="80.7">5</text>
<text x="112.4" y="78.9">3</text>
<text x="112.4" y="82.5">5</text>
<text x="115.1" y="82.5">6</text>
<text x="115.1" y="78.9">4</text>
<text x="118.4" y="80.7">6</text>
<text x="316.8" y="83.7">1</text>
<text x="373.8" y="80.7">1</text>
<text x="377" y="82.5">VBAT</text>
<text x="417.2" y="82.5">VDD_3</text>
<text x="428.8" y="80.7">48</text>
<text x="505.2" y="80.4">1</text>
<text x="505.2" y="83.9">2</text>
<text x="510.8" y="82">1</text>
<text x="316.8" y="87.2">2</text>
<text x="373.8" y="84.2">2</text>
<text x="373.8" y="87.8">3</text>
<text x="377" y="86">PC13-TAMPER-RTC</text>
<text x="377" y="89.5">PC14-OSC32_IN</text>
<text x="417.5" y="86">VSS_3</text>
<text x="421.4" y="89.5">PB9</text>
<text x="428.8" y="87.8">46</text>
<text x="428.8" y="84.2">47</text>
<text x="505.2" y="87.4">3</text>
<text x="510.8" y="85.5">2</text>
<text x="510.8" y="89">3</text>
<text x="316.8" y="90.8">3</text>
<text x="316.8" y="94.3">4</text>
<text x="373.8" y="91.3">4</text>
<text x="373.8" y="94.8">5</text>
<text x="377" y="93.1">PC15-OSC32_OUT</text>
<text x="421.4" y="93.1">PB8</text>
<text x="428.8" y="94.8">44</text>
<text x="428.8" y="91.3">45</text>
<text x="505.2" y="91">4</text>
<text x="505.2" y="94.5">5</text>
<text x="510.8" y="92.5">4</text>
<text x="316.8" y="97.8">5</text>
<text x="316.8" y="101.4">6</text>
<text x="373.8" y="98.3">6</text>
<text x="373.8" y="101.9">7</text>
<text x="377" y="96.6">PD0-OSC_IN</text>
<text x="377" y="100.1">PD1-OSC_OUT</text>
<text x="416.6" y="96.6">BOOT0</text>
<text x="421.4" y="100.1">PB7</text>
<text x="428.8" y="101.9">42</text>
<text x="428.8" y="98.3">43</text>
<text x="510.8" y="96.1">5</text>
<text x="510.8" y="99.6">6</text>
<text x="316.8" y="104.9">7</text>
<text x="373.8" y="105.4">8</text>
<text x="377" y="103.6">NRST</text>
<text x="377" y="107.2">VSSA</text>
<text x="421.4" y="107.2">PB5</text>
<text x="421.4" y="103.6">PB6</text>
<text x="428.8" y="105.4">41</text>
<text x="505.2" y="105.1">8</text>
<text x="510.8" y="103.1">7</text>
<text x="510.8" y="106.7">8</text>
<text x="316.8" y="108.4">8</text>
<text x="316.8" y="111.9">9</text>
<text x="372" y="112.5">10</text>
<text x="373.8" y="108.9">9</text>
<text x="377" y="110.7">VDDA</text>
<text x="421.4" y="110.7">PB4</text>
<text x="428.8" y="112.5">39</text>
<text x="428.8" y="108.9">40</text>
<text x="503.4" y="112.1">10</text>
<text x="505.2" y="108.6">9</text>
<text x="510.8" y="110.2">9</text>
<text x="510.8" y="113.7">10</text>
<text x="316.8" y="115.5">10</text>
<text x="316.8" y="119">11</text>
<text x="372" y="116">11</text>
<text x="372" y="119.5">12</text>
<text x="377" y="114.2">PA0-WKUP</text>
<text x="377" y="117.7">PA1</text>
<text x="419.6" y="117.7">PA15</text>
<text x="421.4" y="114.2">PB3</text>
<text x="428.8" y="119.5">37</text>
<text x="428.8" y="116">38</text>
<text x="503.4" y="115.7">11</text>
<text x="503.4" y="119.2">12</text>
<text x="510.8" y="117.2">11</text>
<text x="316.8" y="122.5">12</text>
<text x="372" y="123">13</text>
<text x="377" y="121.3">PA2</text>
<text x="377" y="124.8">PA3</text>
<text x="417.2" y="124.8">VDD_2</text>
<text x="419.6" y="121.3">PA14</text>
<text x="428.8" y="123">36</text>
<text x="503.4" y="122.7">13</text>
<text x="510.8" y="120.8">12</text>
<text x="510.8" y="124.3">13</text>
<text x="316.8" y="126.1">13</text>
<text x="316.8" y="129.6">14</text>
<text x="372" y="126.6">14</text>
<text x="372" y="130.1">15</text>
<text x="377" y="128.3">PA4</text>
<text x="377" y="131.9">PA5</text>
<text x="417.5" y="128.3">VSS_2</text>
<text x="419.6" y="131.9">PA13</text>
<text x="428.8" y="130.1">34</text>
<text x="428.8" y="126.6">35</text>
<text x="503.4" y="126.2">14</text>
<text x="503.4" y="129.8">15</text>
<text x="510.8" y="127.8">14</text>
<text x="510.8" y="131.3">15</text>
<text x="316.8" y="133.1">15</text>
<text x="316.8" y="136.6">16</text>
<text x="372" y="133.6">16</text>
<text x="372" y="137.1">17</text>
<text x="377" y="135.4">PA6</text>
<text x="419.6" y="135.4">PA12</text>
<text x="428.8" y="137.1">32</text>
<text x="428.8" y="133.6">33</text>
<text x="503.4" y="133.3">16</text>
<text x="503.4" y="136.8">17</text>
<text x="510.8" y="134.9">16</text>
<text x="196.4" y="138.3" transform="rotate(-90 196.4 138.3)">4</text>
<text x="203.5" y="138.3" transform="rotate(-90 203.5 138.3)">3</text>
<text x="316.8" y="140.2">17</text>
<text x="316.8" y="143.7">18</text>
<text x="372" y="140.7">18</text>
<text x="377" y="138.9">PA7</text>
<text x="377" y="142.4">PB0</text>
<text x="419.6" y="142.4">PA10</text>
<text x="419.6" y="138.9">PA11</text>
<text x="428.8" y="140.7">31</text>
<text x="503.4" y="140.4">18</text>
<text x="503.4" y="143.9">19</text>
<text x="510.8" y="138.4">17</text>
<text x="510.8" y="141.9">18</text>
<text x="196.4" y="147.1" transform="rotate(-90 196.4 147.1)">1</text>
<text x="203.5" y="147.1" transform="rotate(-90 203.5 147.1)">2</text>
<text x="316.8" y="147.2">19</text>
<text x="372" y="144.2">19</text>
<text x="372" y="147.7">20</text>
<text x="377" y="146">PB1</text>
<text x="377" y="149.5">PB2</text>
<text x="421.4" y="149.5">PA8</text>
<text x="421.4" y="146">PA9</text>
<text x="428.8" y="147.7">29</text>
<text x="428.8" y="144.2">30</text>
<text x="503.4" y="147.4">20</text>
<text x="510.8" y="145.5">19</text>
<text x="510.8" y="149">20</text>
<text x="316.8" y="150.7">20</text>
<text x="372" y="151.3">21</text>
<text x="372" y="154.8">22</text>
<text x="377" y="153">PB10</text>
<text x="419.6" y="153">PB15</text>
<text x="428.8" y="154.8">27</text>
<text x="428.8" y="151.3">28</text>
<text x="372" y="158.3">23</text>
<text x="372" y="161.8">24</text>
<text x="377" y="156.6">PB11</text>
<text x="377" y="160.1">VSS_1</text>
<text x="419.6" y="160.1">PB13</text>
<text x="419.6" y="156.6">PB14</text>
<text x="428.8" y="161.8">25</text>
<text x="428.8" y="158.3">26</text>
<text x="377" y="163.6">VDD_1</text>
<text x="419.6" y="163.6">PB12</text>
<text x="70.1" y="179.6" transform="rotate(-90 70.1 179.6)">2</text>
<text x="463.9" y="191.8">1</text>
<text x="70.1" y="192.6" transform="rotate(-90 70.1 192.6)">1</text>
<text x="454.4" y="193.2">GND</text>
<text x="454.8" y="196.8">VCC</text>
<text x="463.9" y="195.4">2</text>
<text x="448.8" y="203.8">D1(SDA)</text>
<text x="449.2" y="200.3">D0(SCL)</text>
<text x="463.9" y="202.4">4</text>
<text x="463.9" y="198.9">3</text>
<text x="453.2" y="207.4">RES#</text>
<text x="463.9" y="209.5">6</text>
<text x="463.9" y="205.9">5</text>
<text x="454.3" y="210.9">D/C#</text>
<text x="455.3" y="214.4">CS#</text>
<text x="463.9" y="213">7</text>
<text x="82.6" y="246.5">1</text>
<text x="95.6" y="246.5">2</text>
<text x="167.6" y="262.1">PA15、PB3、PB4默认为JTAG调试接口，需禁用，作为普通IO口用</text>
<text x="167.6" y="265.2">RCC_APB2PeriphClockCmd(RCC_APB2Periph_AFIO ,ENABLE)</text>
<text x="167.6" y="268.4">GPIO_PinRemapConfig(GPIO_Remap_SWJ_JTAGDisable,ENABLE)</text>
<text x="82.6" y="280">1</text>
<text x="95.6" y="280">2</text>
<text x="82.6" y="318.8">1</text>
<text x="95.6" y="318.8">2</text>
<text x="82.6" y="354.1">1</text>
<text x="95.6" y="354.1">2</text>
</g>
<g font-size="2.8" fill="#a00000">
<text x="445.8" y="211.4" transform="rotate(-90 445.8 211.4)">4SPI-Connector</text>
<text x="443.5" y="219.7">0.96'OLED</text>
</g>
</svg>
